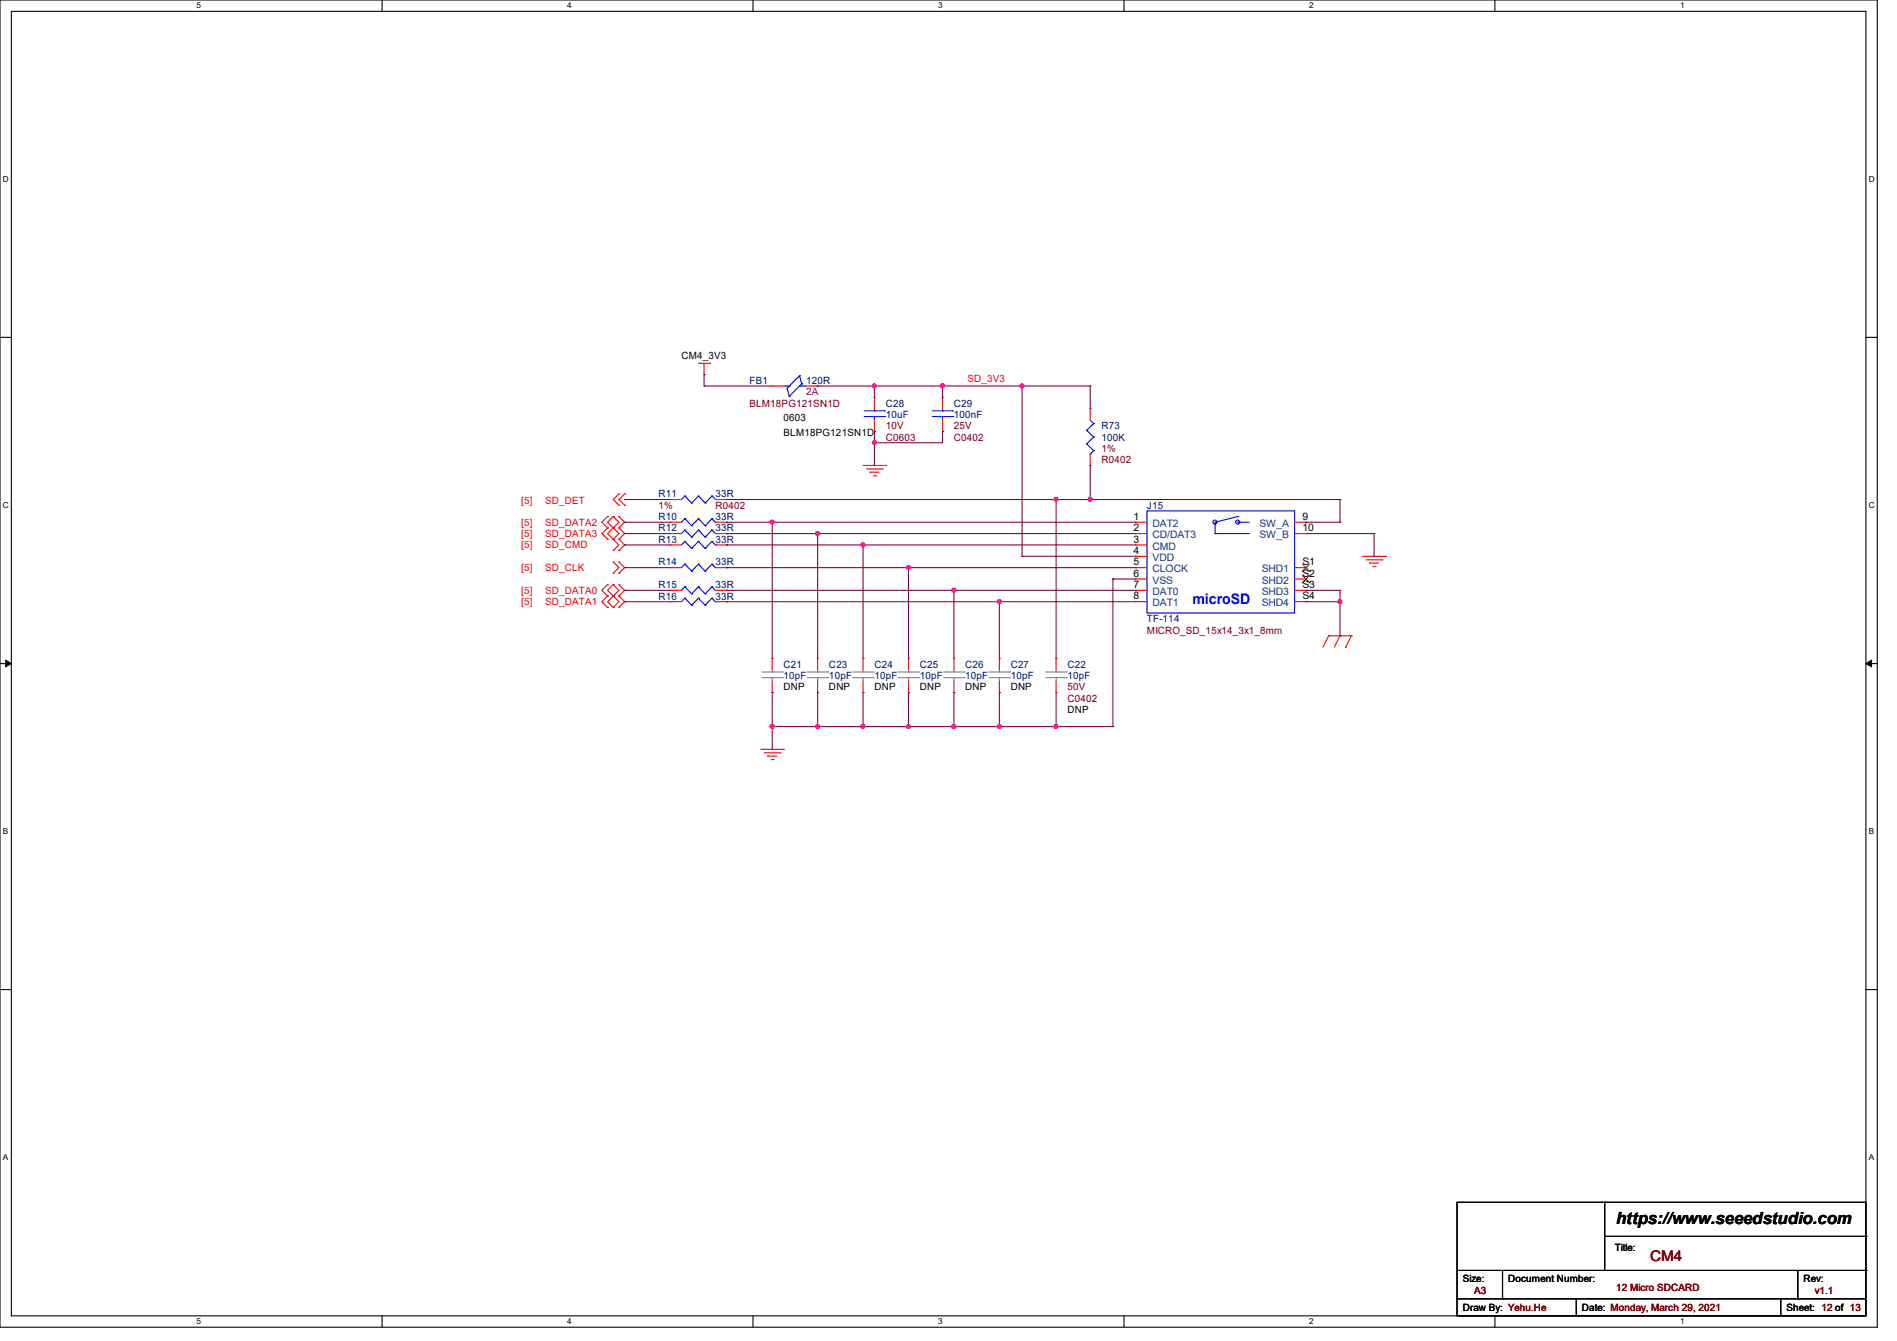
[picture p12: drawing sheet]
<svg xmlns="http://www.w3.org/2000/svg" width="297mm" height="210mm" viewBox="0 0 297 210" stroke-linecap="round" stroke-linejoin="round" font-family="sans-serif">
<path d="M0 0h293.9v207.9h-293.9zM1.8 1.8h290.3v204.3h-290.3z" fill="none" stroke="#000" stroke-width=".17"/>
<g fill="#fff">
<path d="M30.8 .2h.7v1.4h-.7z"/>
<path d="M30.8 206.2h.7v1.4h-.7z"/>
</g>
<path d="M59.8 0v1.8M59.8 206.1v1.8" fill="none" stroke="#000" stroke-width=".17"/>
<g fill="#fff">
<path d="M88.8 .2h.7v1.4h-.7z"/>
<path d="M88.8 206.2h.7v1.4h-.7z"/>
</g>
<path d="M117.9 0v1.8M117.9 206.1v1.8" fill="none" stroke="#000" stroke-width=".17"/>
<g fill="#fff">
<path d="M146.9 .2h.7v1.4h-.7z"/>
<path d="M146.9 206.2h.7v1.4h-.7z"/>
</g>
<path d="M176 0v1.8M176 206.1v1.8" fill="none" stroke="#000" stroke-width=".17"/>
<g fill="#fff">
<path d="M205 .2h.7v1.4h-.7z"/>
<path d="M205 206.2h.7v1.4h-.7z"/>
</g>
<path d="M234.1 0v1.8M234.1 206.1v1.8" fill="none" stroke="#000" stroke-width=".17"/>
<g fill="#fff">
<path d="M263.1 .2h.6v1.4h-.6z"/>
<path d="M263.1 206.2h.6v1.4h-.6z"/>
<path d="M.5 27.3h.9v1.4h-.9z"/>
<path d="M292.6 27.3h.9v1.4h-.9z"/>
<path d="M.5 78.4h.9v1.4h-.9z"/>
<path d="M292.6 78.4h.9v1.4h-.9z"/>
</g>
<path d="M0 52.8h1.8M292.1 52.8h1.8" fill="none" stroke="#000" stroke-width=".17"/>
<g fill="#fff">
<path d="M.5 129.5h.8v1.4h-.8z"/>
<path d="M292.6 129.5h.8v1.4h-.8z"/>
</g>
<path d="M0 103.9h1.8M292.1 103.9h1.8" fill="none" stroke="#000" stroke-width=".17"/>
<path d="M.9 103.4l.9 .5-.9 .5zM292.1 103.9l.9-.5v1z" fill="#000" stroke="#000" stroke-width=".16"/>
<g fill="#fff">
<path d="M.5 180.5h.8v1.4h-.8z"/>
<path d="M292.6 180.5h.8v1.4h-.8z"/>
</g>
<g fill="none" stroke="#000" stroke-width=".17">
<path d="M0 155h1.8M292.1 155h1.8M228.1 188.3h64v17.8h-64zM228.1 199h64M235.2 199v4.4M251.2 188.3h.1M251.2 188.3v10.7M251.2 193.6h40.9M281.5 199v4.4M292.1 199h.1M292.1 193.6h.1M228.1 203.4h.1"/>
<path d="M228.1 203.4h64M235.2 203.4h.1M246.8 206.1h.1M246.8 203.4v2.7M278.8 206.1h.1M278.8 203.4v2.7M281.5 203.4h.1"/>
</g>
<g fill="none" stroke="#f00" stroke-width=".17">
<path d="M109.3 56.9h1.8M110.2 58.7h.1M110.2 56.9v1.8M111.1 56.9h.1M96.9 77.3h.1M96.9 79.1h.1M96.9 77.3l-.9 .9 .9 .9M97.8 77.3h.1M97.8 79.1h.1M97.8 77.3l-.9 .9 .9 .9M104.9 78.2h.1M104.9 78.2h1.8"/>
<path d="M112 78.2h1.8M113.8 78.2h.1M120.9 60.5h.1M120.9 60.5h1.8M126.2 60.5h1.8M128 60.5h.1M135.1 72.9h3.6M135.7 73.4h2.4M136.2 74h.1M136.2 74h1.4M136.7 74.5h.4M136.9 62.2h.1"/>
<path d="M136.9 67.6h.1M136.9 62.2v1.8M136.9 65.8v1.8M137.1 74.5h.1M138.1 73.4h.1M138.7 72.9h.1M147.6 62.2h.1M147.6 67.6h.1M147.6 62.2v1.8M147.6 65.8v1.8M170.7 64h.1M170.7 72.9h.1"/>
<path d="M170.7 64v1.8M170.7 71.1v1.8M95.1 91.6h.1M95.1 93.3h.1M95.1 95.1h.1M95.1 80.9h.1M95.1 82.7h.1M95.1 84.5h.1M95.1 91.6l-.9 .9 .9 .8M95.1 93.3l-.9 .9 .9 .9M95.1 80.9l-.9 .9 .9 .9M95.1 82.7l-.9 .9 .9 .9"/>
<path d="M96 93.3h.1M96 91.6h.1M96 95.1h.1M96 82.7h.1M96 80.9h.1M96 84.5h.1M96 86.2h.1M96 89.8h.1M96 88h.1M96 91.6l-.9 .9 1.8 1.7-.9 .9M96 91.6l.9 .9-1.8 1.7 .9 .9M96 80.9l-.9 .9 1.8 1.8-.9 .9"/>
<path d="M96 80.9l.9 .9-1.8 1.8 1.8 1.7-.9 .9M96 88l.9 .9-.9 .9M96.9 91.6h.1M96.9 93.3h.1M96.9 95.1h.1M96.9 80.9h.1M96.9 82.7h.1M96.9 84.5h.1M96.9 86.2h.1M96.9 88h.1M96.9 89.8h.1M96.9 88l.9 .9-.9 .9"/>
<path d="M96.9 91.6l.9 .9-.9 .8M96.9 93.3l.9 .9-.9 .9M96.9 84.5l.9 .8-.9 .9M96.9 80.9l.9 .9-.9 .9M96.9 82.7l.9 .9-.9 .9M104.9 88.9h.1M104.9 81.8h.1M104.9 92.5h.1M104.9 83.6h.1M104.9 94.2h.1M104.9 85.3h.1M104.9 88.9h1.8"/>
<path d="M104.9 81.8h1.8M104.9 92.5h1.8M104.9 83.6h1.8M104.9 94.2h1.8M104.9 85.3h1.8M112 88.9h1.8M112 81.8h1.8M112 92.5h1.8M112 83.6h1.8M112 94.2h1.8M112 85.3h1.8M113.8 88.9h.1"/>
<path d="M113.8 81.8h.1M113.8 92.5h.1M113.8 83.6h.1M113.8 94.2h.1M113.8 85.3h.1M177.8 81.8h.1M177.8 83.6h.1M177.8 85.3h.1M177.8 87.1h.1M177.8 88.9h.1M177.8 90.7h.1M177.8 92.5h.1"/>
<path d="M177.8 94.2h.1M177.8 87.1h1.8M177.8 88.9h1.8M177.8 81.8h1.8M177.8 92.5h1.8M177.8 83.6h1.8M177.8 94.2h1.8M177.8 85.3h1.8M177.8 90.7h1.8M202.7 88.9h1.8M202.7 81.8h1.8M202.7 92.5h1.8"/>
<path d="M202.7 83.6h1.8M202.7 94.2h1.8M202.7 90.7h1.8M204.5 83.6h.1M204.5 81.8h.1M204.5 88.9h.1M204.5 90.7h.1M204.5 92.5h.1M204.5 94.2h.1M208 99.6h.1M208 99.6l-.9 1.7M208 99.6h3.6"/>
<path d="M209.8 99.6h.1M209.8 99.6l-.9 1.7M211.6 99.6h.1M211.6 99.6l-.9 1.7M213.4 87.1h3.5M213.9 87.7h2.5M214.4 88.2h.1M214.4 88.2h1.5M215 88.7h.3M215.3 88.7h.1M216.4 87.7h.1M216.9 87.1h.1"/>
<path d="M119.1 117.3h3.6M119.7 117.9h2.4M120.2 118.4h.1M120.2 118.4h1.4M120.7 119h.4M120.9 103.1h.1M120.9 108.5h.1M120.9 103.1v1.8M120.9 106.7v1.8M121.1 119h.1M122.1 117.9h.1M122.7 117.3h.1"/>
<path d="M128 103.1h.1M128 108.5h.1M128 103.1v1.8M128 106.7v1.8M135.1 103.1h.1M135.1 108.5h.1M135.1 103.1v1.8M135.1 106.7v1.8M142.2 103.1h.1M142.2 108.5h.1M142.2 103.1v1.8M142.2 106.7v1.8"/>
<path d="M149.4 103.1h.1M149.4 108.5h.1M149.4 103.1v1.8M149.4 106.7v1.8M156.5 103.1h.1M156.5 108.5h.1M156.5 103.1v1.8M156.5 106.7v1.8M165.4 103.1h.1M165.4 108.5h.1M165.4 103.1v1.8M165.4 106.7v1.8"/>
<path d="M210.7 101.3h.1"/>
</g>
<g fill="none" stroke="#00f" stroke-width=".17">
<path d="M125.2 58.8h.1M125.2 58.8l-2 2 .4 1.3M125.2 58.8l.3 1.3M107.2 77.7h.1M107.2 77.7l-.5 .5M107.2 77.7l1.1 1.1M108.3 78.8h.1M109.3 77.7h.1M109.3 77.7l-1 1.1M109.3 77.7l1.1 1.1M110.4 78.8h.1M111.5 77.7h.1"/>
<path d="M111.5 77.7l-1.1 1.1M111.5 77.7l.5 .5M112 78.2h.1M122.7 60.5h.9M123.6 62.1h.1M123.6 60.5h.1M125.2 60.5h.1M125.2 60.5h1M125.5 60.1h.1M125.5 60.1l-1.9 2M135.3 64.3h3.2M135.3 65.2h3.2"/>
<path d="M136.9 65.2h.1M136.9 64.3h.1M136.9 64v.3M136.9 65.2v.6M138.5 64.3h.1M138.5 65.2h.1M146 64.3h3.2M146 65.2h3.2M147.6 65.2h.1M147.6 64.3h.1M147.6 64v.3M147.6 65.2v.6"/>
<path d="M149.2 64.3h.1M149.2 65.2h.1M170.1 67.4h.1M170.1 69.5h.1M170.1 67.4l1.1 1.1M170.1 69.5l1.1 1.1M170.7 71.1h.1M170.7 65.8l.5 .5M171.2 66.3h.1M171.2 68.5h.1M171.2 70.6h.1M171.2 66.3l-1.1 1.1"/>
<path d="M171.2 68.5l-1.1 1M171.2 70.6l-.5 .5M107.2 88.3h.1M107.2 81.2h.1M107.2 91.9h.1M107.2 83h.1M107.2 93.7h.1M107.2 84.8h.1M107.2 88.3l-.5 .6M107.2 88.3l1.1 1.2M107.2 81.2l-.5 .6M107.2 81.2l1.1 1.1"/>
<path d="M107.2 91.9l-.5 .6M107.2 91.9l1.1 1.1M107.2 83l-.5 .6M107.2 83l1.1 1.1M107.2 93.7l-.5 .5M107.2 93.7l1.1 1.1M107.2 84.8l-.5 .5M107.2 84.8l1.1 1.1M108.3 89.5h.1M108.3 82.3h.1M108.3 93h.1M108.3 84.1h.1"/>
<path d="M108.3 94.8h.1M108.3 85.9h.1M109.3 88.3h.1M109.3 81.2h.1M109.3 91.9h.1M109.3 83h.1M109.3 93.7h.1M109.3 84.8h.1M109.3 88.3l-1 1.2M109.3 88.3l1.1 1.2M109.3 81.2l-1 1.1M109.3 81.2l1.1 1.1"/>
<path d="M109.3 91.9l-1 1.1M109.3 91.9l1.1 1.1M109.3 83l-1 1.1M109.3 83l1.1 1.1M109.3 93.7l-1 1.1M109.3 93.7l1.1 1.1M109.3 84.8l-1 1.1M109.3 84.8l1.1 1.1M110.4 89.5h.1M110.4 82.3h.1M110.4 93h.1M110.4 84.1h.1"/>
<path d="M110.4 94.8h.1M110.4 85.9h.1M111.5 88.3h.1M111.5 81.2h.1M111.5 91.9h.1M111.5 83h.1M111.5 93.7h.1M111.5 84.8h.1M111.5 88.3l-1.1 1.2M111.5 88.3l.5 .6M111.5 81.2l-1.1 1.1M111.5 81.2l.5 .6"/>
<path d="M111.5 91.9l-1.1 1.1M111.5 91.9l.5 .6M111.5 83l-1.1 1.1M111.5 83l.5 .6M111.5 93.7l-1.1 1.1M111.5 93.7l.5 .5M111.5 84.8l-1.1 1.1M111.5 84.8l.5 .5M112 88.9h.1M112 81.8h.1M112 92.5h.1M112 83.6h.1"/>
<path d="M112 94.2h.1M112 85.3h.1M179.6 80h23.1v16h-23.1zM190.2 83.6h.1M190.2 83.6h5.4M193.8 81.8h.1M193.8 80.9h.1M193.8 80.9l-3.6 .9v1.8M193.8 81.8h1.8"/>
<circle cx="190.2" cy="81.8" r=".32"/>
<circle cx="193.8" cy="81.8" r=".32"/>
</g>
<g fill="none" stroke="#808080" stroke-width=".17">
<path d="M119.3 105.2h3.2M119.3 106.1h3.2M120.9 106.1h.1M120.9 105.2h.1M120.9 104.9v.3M120.9 106.1v.6M122.5 105.2h.1M122.5 106.1h.1M126.4 105.2h3.2M126.4 106.1h3.2M128 106.1h.1M128 105.2h.1"/>
<path d="M128 104.9v.3M128 106.1v.6M129.6 105.2h.1M129.6 106.1h.1M133.5 105.2h3.2M133.5 106.1h3.2M135.1 106.1h.1M135.1 105.2h.1M135.1 104.9v.3M135.1 106.1v.6M136.7 105.2h.1M136.7 106.1h.1"/>
<path d="M140.6 105.2h3.2M140.6 106.1h3.2M142.2 106.1h.1M142.2 105.2h.1M142.2 104.9v.3M142.2 106.1v.6M143.8 105.2h.1M143.8 106.1h.1M147.7 105.2h3.3M147.7 106.1h3.3M149.4 106.1h.1M149.4 105.2h.1"/>
<path d="M149.4 104.9v.3M149.4 106.1v.6M151 105.2h.1M151 106.1h.1M154.9 105.2h3.2M154.9 106.1h3.2M156.5 106.1h.1M156.5 105.2h.1M156.5 104.9v.3M156.5 106.1v.6M158.1 105.2h.1M158.1 106.1h.1"/>
<path d="M163.7 105.2h3.3M163.7 106.1h3.3M165.4 106.1h.1M165.4 105.2h.1M165.4 104.9v.3M165.4 106.1v.6M167 105.2h.1M167 106.1h.1"/>
</g>
<path d="M203.9 89.5h.1M203.9 91.3h.1M203.9 88.3l1.2 1.2M203.9 90.1l1.2 1.2M205 88.3l-1.1 1.2M205 90.1l-1.1 1.2M205.1 89.5h.1M205.1 91.3h.1" fill="none" stroke="#804000" stroke-width=".16"/>
<g fill="none" stroke="#800040" stroke-width=".17">
<path d="M110.2 58.7h.1M110.2 58.7v1.8M97.8 78.2h.1M97.8 78.2h7.1M110.2 60.5h.1M110.2 60.5h10.7M113.8 78.2h96M128 60.5h.1M128 60.5h42.7M136.9 67.6h.1M136.9 69.3h.1M136.9 60.5h.1"/>
<path d="M136.9 60.5v1.7M136.9 67.6v5.3M147.6 67.6h.1M147.6 60.5h.1M147.6 60.5v1.7M147.6 67.6v1.7h-10.7M160 60.5h.1M160 60.5v26.6M165.4 78.2h.1M165.4 78.2v24.9M170.7 78.2h.1M170.7 60.5h.1"/>
<path d="M170.7 60.5v3.5M170.7 72.9v5.3M209.8 78.2h.1M209.8 78.2v3.6M97.8 81.8h.1M97.8 83.6h.1M97.8 85.3h.1M97.8 88.9h.1M97.8 92.5h.1M97.8 94.2h.1M97.8 81.8h7.1M97.8 83.6h7.1"/>
<path d="M97.8 85.3h7.1M97.8 88.9h7.1M97.8 92.5h7.1M97.8 94.2h7.1M113.8 81.8h.1M113.8 83.6h.1M113.8 85.3h.1M113.8 88.9h.1M113.8 92.5h.1M113.8 94.2h.1M113.8 81.8h64M113.8 83.6h64"/>
<path d="M113.8 85.3h64M113.8 88.9h64M113.8 92.5h64M113.8 94.2h64M120.9 81.8h.1M120.9 81.8v21.3M128 83.6h.1M128 83.6v19.5M135.1 85.3h.1M135.1 85.3v17.8M142.2 88.9h.1M142.2 88.9v14.2"/>
<path d="M149.4 92.5h.1M149.4 92.5v10.6M156.5 94.2h.1M156.5 94.2v8.9M160 87.1h.1M160 87.1h17.8M174.2 90.7h.1M174.2 90.7h3.6M174.2 90.7v23.1M204.5 81.8h.1M204.5 81.8h5.3M204.5 83.6h10.6"/>
<path d="M204.5 92.5h5.3M204.5 94.2h5.3M209.8 81.8h.1M209.8 92.5h.1M209.8 94.2h.1M209.8 99.6h.1M209.8 92.5v7.1M215.1 83.6h.1M215.1 87.1h.1M215.1 83.6v3.5M120.9 113.8h.1M120.9 108.5h.1"/>
<path d="M120.9 108.5v8.8M120.9 113.8h53.3M128 108.5h.1M128 113.8h.1M128 108.5v5.3M135.1 108.5h.1M135.1 113.8h.1M135.1 108.5v5.3M142.2 108.5h.1M142.2 113.8h.1M142.2 108.5v5.3M149.4 108.5h.1"/>
<path d="M149.4 113.8h.1M149.4 108.5v5.3M156.5 108.5h.1M156.5 108.5v5.3M165.4 113.8h.1M165.4 108.5v5.3M174.2 113.8h.1"/>
</g>
<g fill="#f0f" stroke="#f0f" stroke-width=".17">
<circle cx="149.3" cy="92.4" r=".32"/>
<circle cx="156.4" cy="94.2" r=".32"/>
<circle cx="120.9" cy="81.8" r=".32"/>
<circle cx="128" cy="83.5" r=".32"/>
<circle cx="135.1" cy="85.3" r=".32"/>
<circle cx="142.2" cy="88.9" r=".32"/>
<circle cx="120.9" cy="113.8" r=".32"/>
<circle cx="135.1" cy="113.8" r=".32"/>
<circle cx="128" cy="113.8" r=".32"/>
<circle cx="149.3" cy="113.8" r=".32"/>
<circle cx="142.2" cy="113.8" r=".32"/>
<circle cx="156.4" cy="113.8" r=".32"/>
<circle cx="136.9" cy="69.3" r=".32"/>
<circle cx="136.9" cy="60.4" r=".32"/>
<circle cx="160" cy="60.4" r=".32"/>
<circle cx="147.6" cy="60.4" r=".32"/>
<circle cx="165.3" cy="78.2" r=".32"/>
<circle cx="165.3" cy="113.8" r=".32"/>
<circle cx="209.8" cy="94.2" r=".32"/>
<circle cx="170.7" cy="78.2" r=".32"/>
</g>
<text font-size="2.6" x="253" y="191.8">https://www.seeedstudio.com</text>
<text font-size="2.3" fill="#00f" x="186.7" y="94.6">microSD</text>
<text font-size="2.3" fill="#800000" x="258.4" y="197.5">CM4</text>
<g font-size="1.6">
<text x="106.7" y="56.2">CM4_3V3</text>
<text x="122.7" y="66">0603</text>
<text x="122.7" y="68.3">BLM18PG121SN1D</text>
<text x="177.5" y="81.4">1</text>
<text x="177.5" y="83.2">2</text>
<text x="203.9" y="83.2">10</text>
<text x="203.9" y="81.4">9</text>
<text x="177.5" y="85">3</text>
<text x="177.5" y="86.7">4</text>
<text x="177.5" y="88.5">5</text>
<text x="203.9" y="88.5">S1</text>
<text x="177.5" y="90.3">6</text>
<text x="177.5" y="92.1">7</text>
<text x="177.5" y="93.9">8</text>
<text x="203.9" y="90.3">S2</text>
<text x="203.9" y="92.1">S3</text>
<text x="203.9" y="93.9">S4</text>
<text x="122.7" y="108.1">DNP</text>
<text x="129.8" y="108.1">DNP</text>
<text x="136.9" y="108.1">DNP</text>
<text x="144" y="108.1">DNP</text>
<text x="151.1" y="108.1">DNP</text>
<text x="158.2" y="108.1">DNP</text>
<text x="167.1" y="111.7">DNP</text>
<text x="252.8" y="196">Title:</text>
<text x="229" y="200.7">Size:</text>
<text x="236.1" y="200.7">Document Number:</text>
<text x="282.4" y="200.7">Rev:</text>
<text x="229" y="205.4">Draw By: Yehu.He</text>
<text x="247.7" y="205.4">Date: Monday, March 29, 2021</text>
<text x="279.7" y="205.4">Sheet: 12 of 13</text>
</g>
<g font-size="1.6" fill="#f00">
<text x="151.5" y="59.9">SD_3V3</text>
<text x="81.6" y="82.3">[5]</text>
<text x="81.6" y="78.9">[5]</text>
<text x="85.3" y="82.3">SD_DATA2</text>
<text x="85.3" y="78.9">SD_DET</text>
<text x="81.6" y="84.1">[5]</text>
<text x="81.6" y="85.9">[5]</text>
<text x="81.6" y="89.4">[5]</text>
<text x="85.3" y="84.1">SD_DATA3</text>
<text x="85.3" y="85.9">SD_CMD</text>
<text x="85.3" y="89.4">SD_CLK</text>
<text x="81.6" y="93">[5]</text>
<text x="81.6" y="94.8">[5]</text>
<text x="85.3" y="93">SD_DATA0</text>
<text x="85.3" y="94.8">SD_DATA1</text>
</g>
<g font-size="1.6" fill="#000080">
<text x="117.3" y="60.1">FB1</text>
<text x="126.2" y="60.1">120R</text>
<text x="138.7" y="63.7">C28</text>
<text x="138.7" y="65.4">10uF</text>
<text x="149.4" y="63.7">C29</text>
<text x="149.4" y="65.4">100nF</text>
<text x="172.5" y="67.2">R73</text>
<text x="172.5" y="69">100K</text>
<text x="103.1" y="77.9">R11</text>
<text x="112" y="77.9">33R</text>
<text x="103.1" y="81.4">R10</text>
<text x="103.1" y="83.2">R12</text>
<text x="112" y="81.4">33R</text>
<text x="112" y="83.2">33R</text>
<text x="179.6" y="79.7">J15</text>
<text x="103.1" y="88.6">R14</text>
<text x="103.1" y="85">R13</text>
<text x="112" y="88.6">33R</text>
<text x="112" y="85">33R</text>
<text x="103.1" y="92.1">R15</text>
<text x="103.1" y="93.9">R16</text>
<text x="112" y="92.1">33R</text>
<text x="112" y="93.9">33R</text>
<text x="179.6" y="97.4">TF-114</text>
<text x="122.7" y="104.6">C21</text>
<text x="122.7" y="106.3">10pF</text>
<text x="129.8" y="104.6">C23</text>
<text x="129.8" y="106.3">10pF</text>
<text x="136.9" y="104.6">C24</text>
<text x="136.9" y="106.3">10pF</text>
<text x="144" y="104.6">C25</text>
<text x="144" y="106.3">10pF</text>
<text x="151.1" y="104.6">C26</text>
<text x="151.1" y="106.3">10pF</text>
<text x="158.2" y="104.6">C27</text>
<text x="158.2" y="106.3">10pF</text>
<text x="167.1" y="104.6">C22</text>
<text x="167.1" y="106.3">10pF</text>
</g>
<g font-size="1.6" fill="#800000">
<text x="117.3" y="63.7">BLM18PG121SN1D</text>
<text x="138.7" y="69">C0603</text>
<text x="138.7" y="67.2">10V</text>
<text x="149.4" y="69">C0402</text>
<text x="149.4" y="67.2">25V</text>
<text x="172.5" y="70.8">1%</text>
<text x="172.5" y="72.6">R0402</text>
<text x="103.1" y="79.7">1%</text>
<text x="112" y="79.7">R0402</text>
<text x="179.6" y="99.2">MICRO_SD_15x14_3x1_8mm</text>
<text x="167.1" y="109.9">C0402</text>
<text x="167.1" y="108.1">50V</text>
<text x="230.8" y="202.7">A3</text>
<text x="253" y="202.2">12 Micro SDCARD</text>
<text x="284.1" y="202.7">v1.1</text>
</g>
<text font-size="1.6" fill="#800040" x="126.2" y="61.9">2A</text>
<g font-size="1.6" fill="#004080">
<text x="180.5" y="82.5">DAT2</text>
<text x="197.2" y="82.5">SW_A</text>
<text x="180.5" y="84.3">CD/DAT3</text>
<text x="180.5" y="86.1">CMD</text>
<text x="180.5" y="87.8">VDD</text>
<text x="180.5" y="89.6">CLOCK</text>
<text x="197.2" y="84.3">SW_B</text>
<text x="197.6" y="89.6">SHD1</text>
<text x="180.5" y="91.4">VSS</text>
<text x="180.5" y="93.2">DAT0</text>
<text x="180.5" y="95">DAT1</text>
<text x="197.6" y="91.4">SHD2</text>
<text x="197.6" y="93.2">SHD3</text>
<text x="197.6" y="95">SHD4</text>
</g>
<g font-size="1.3">
<text x="30.8" y="1.3">5</text>
<text x="88.8" y="1.3">4</text>
<text x="146.9" y="1.3">3</text>
<text x="205" y="1.3">2</text>
<text x="263.1" y="1.3">1</text>
<text x=".5" y="28.4">D</text>
<text x="292.6" y="28.4">D</text>
<text x=".5" y="79.5">C</text>
<text x="292.6" y="79.5">C</text>
<text x=".5" y="130.6">B</text>
<text x="292.6" y="130.6">B</text>
<text x=".5" y="181.7">A</text>
<text x="292.6" y="181.7">A</text>
<text x="30.8" y="207.4">5</text>
<text x="88.8" y="207.4">4</text>
<text x="146.9" y="207.4">3</text>
<text x="205" y="207.4">2</text>
<text x="263.1" y="207.4">1</text>
</g>
</svg>
